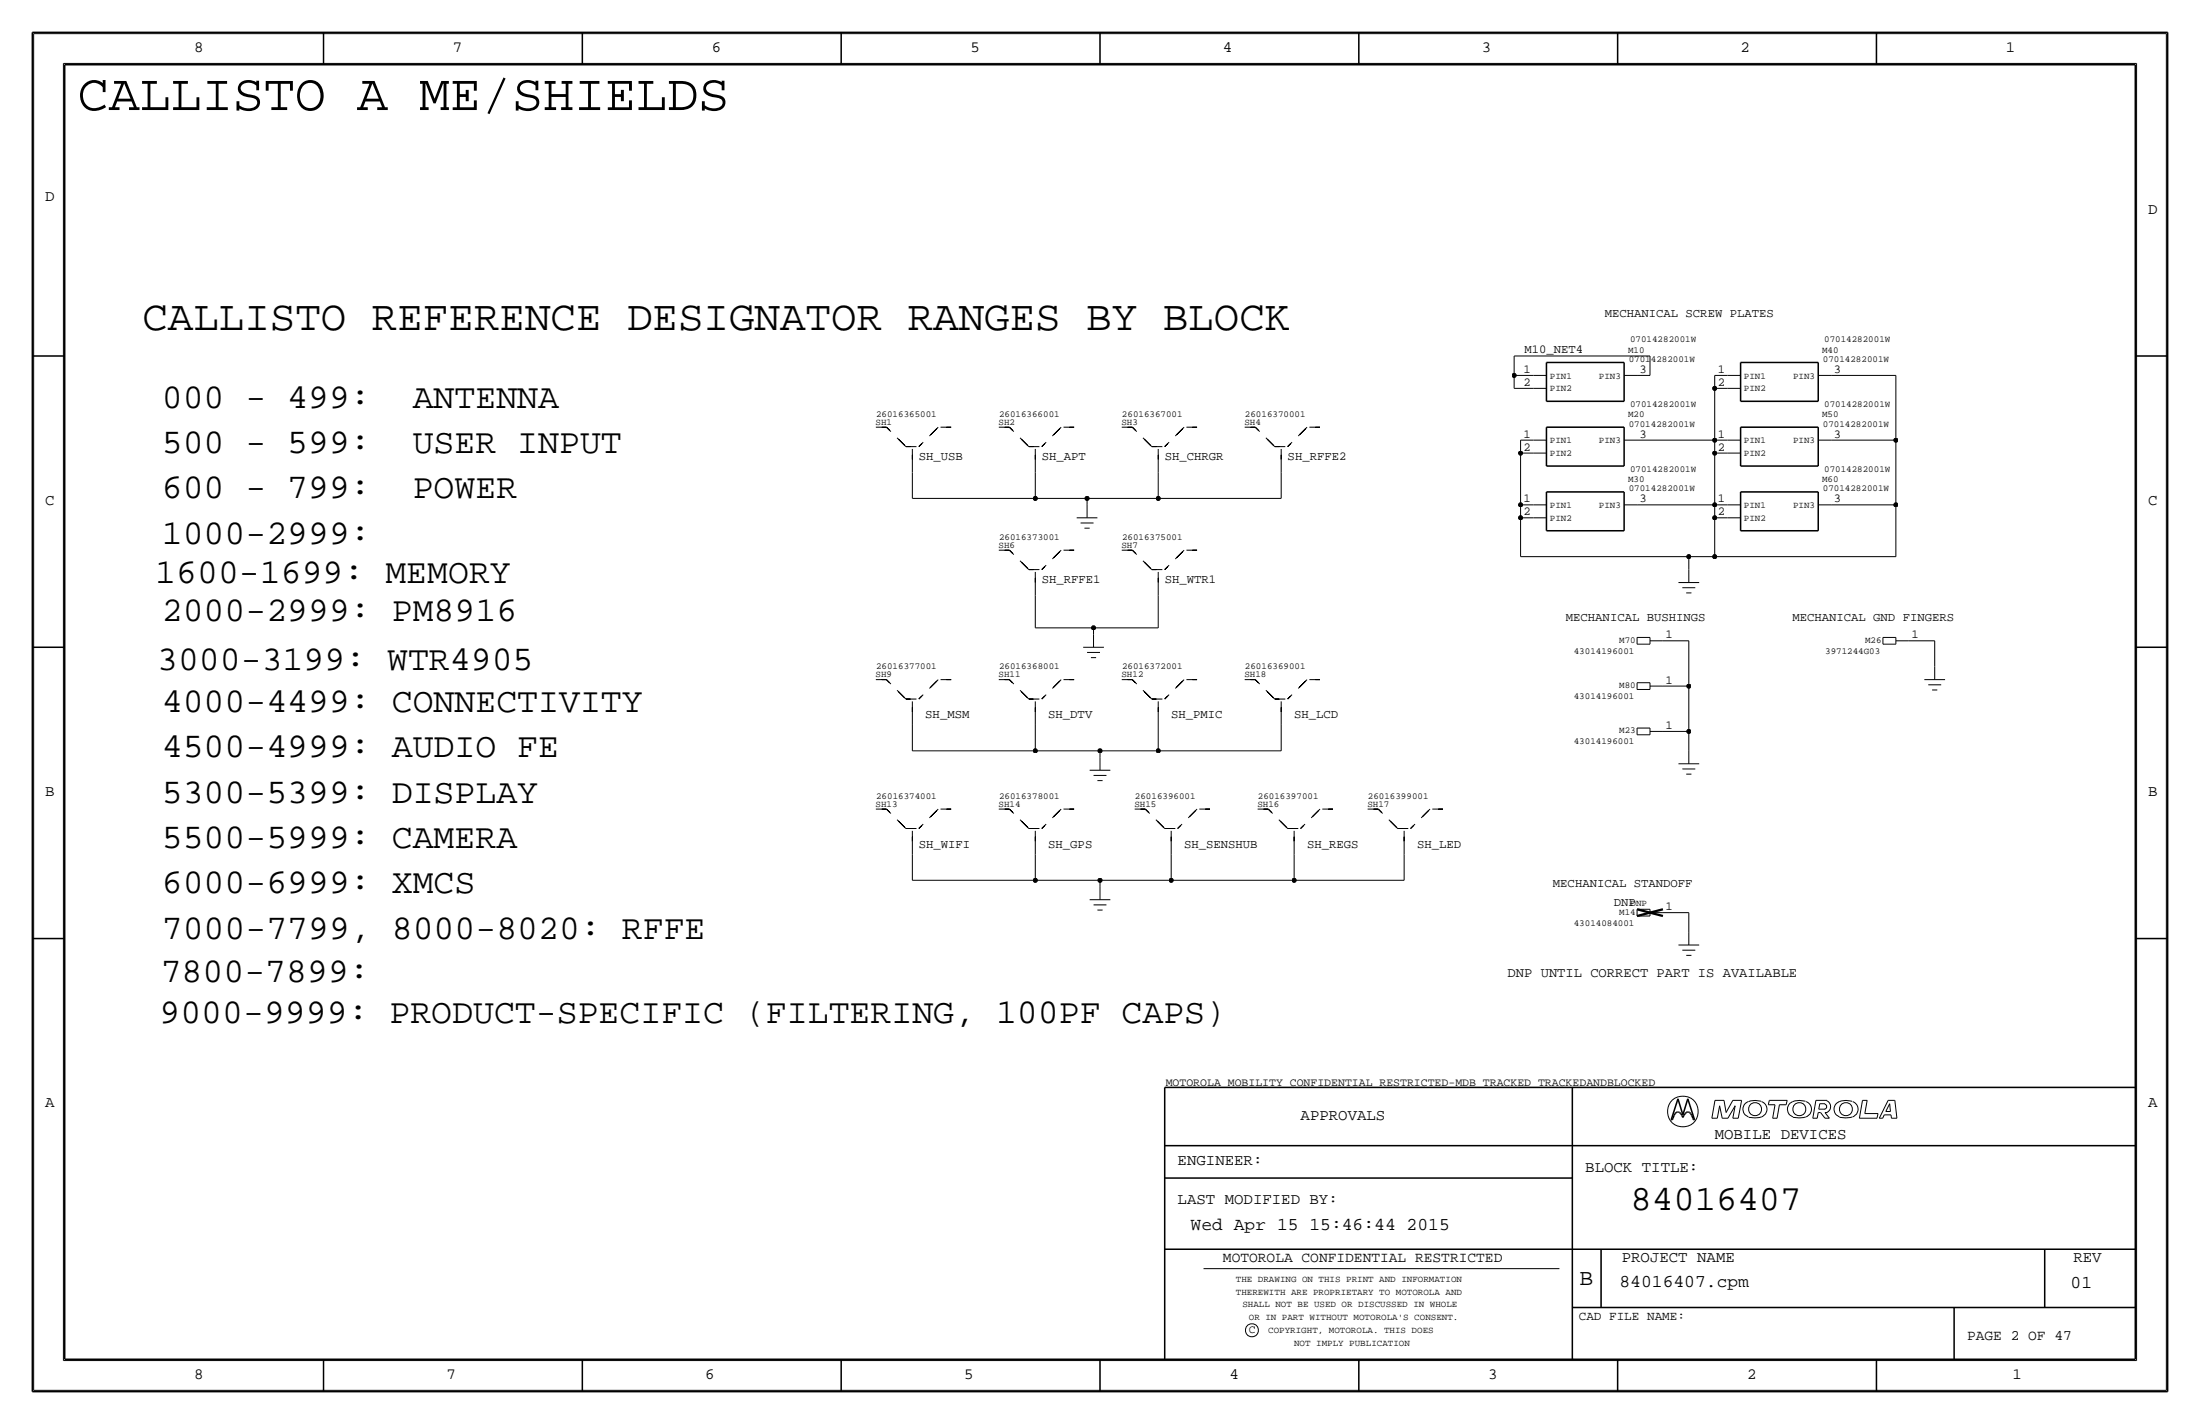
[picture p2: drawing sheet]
<svg xmlns="http://www.w3.org/2000/svg" width="432mm" height="279mm" viewBox="0 0 432 279" stroke-linecap="round" stroke-linejoin="round" font-family="sans-serif">
<g fill="none" stroke="#000" stroke-width=".2">
<path d="M6.6 6.6h418.6zM6.6 6.6v266.2zM12.4 12.4v254.6zM12.4 12.4h407zM419.4 12.4v254.6zM425.2 6.6v266.2zM297.2 76.2h3.8zM297.2 69.8h26.7zM297.2 69.8v3.9zM297.2 73.7h3.8zM297.2 73.7v2.5zM301 73.7h2.5z"/>
<path d="M301 76.2h2.5zM318.8 73.7h2.5zM321.3 73.7h2.5zM323.8 69.8v3.9zM336.5 73.7v2.5zM336.5 76.2v10.2zM336.6 73.7h2.5zM336.6 76.2h2.5zM339.1 73.7h2.5zM339.1 76.2h2.5zM356.9 73.7h2.5zM359.4 73.7h12.7z"/>
<path d="M372.1 73.7v12.7zM179.1 97.8h24.1zM179.1 92.7v5.1zM179.1 90.2v2.5zM203.2 97.8h10.2zM203.2 92.7v5.1zM203.2 90.2v2.5zM213.4 97.8h13.9zM213.4 97.8v1.3zM213.4 99.1v2.5zM227.3 97.8h24.2zM227.3 92.7v5.1z"/>
<path d="M227.3 90.2v2.5zM251.5 92.7v5.1zM251.5 90.2v2.5zM298.4 99.1v2.5zM298.4 99.1h2.6zM298.4 88.9v10.2zM298.4 88.9h2.6zM298.4 86.4v2.5zM298.4 86.4h2.6zM301 99.1h2.5zM301 86.4h2.5zM301 88.9h2.5z"/>
<path d="M318.8 99.1h2.5zM318.8 86.4h2.5zM321.3 86.4h15.2zM321.3 99.1h15.2zM336.5 86.4v2.5zM336.5 88.9h2.6zM336.5 88.9v10.2zM336.5 99.1v2.5zM336.6 86.4h2.5zM336.6 99.1h2.5zM339.1 99.1h2.5zM339.1 86.4h2.5z"/>
<path d="M339.1 88.9h2.5zM356.9 99.1h2.5zM356.9 86.4h2.5zM359.4 99.1h12.7zM359.4 86.4h12.7zM372.1 99.1v10.1zM372.1 86.4v12.7zM203.2 116.8v6.4zM203.2 114.3v2.5zM211.3 101.6h4.1zM212.1 102.6h2.5zM212.9 103.6h1z"/>
<path d="M227.3 116.8v6.4zM227.3 114.3v2.5zM298.4 109.2h33.1zM298.4 101.6v7.6zM298.4 101.6h2.6zM301 101.6h2.5zM329.4 114.3h4.1zM330.2 115.3h2.5zM331 116.3h1zM331.5 109.2h5zM331.5 109.2v2.6zM331.5 111.8v2.5z"/>
<path d="M336.5 101.6v7.6zM336.5 109.2h35.6zM336.6 101.6h2.5zM339.1 101.6h2.5zM179.1 139.7v2.5zM203.2 123.2h11.4zM203.2 139.7v2.5zM212.6 127h4.1zM213.4 128h2.5zM214.1 129h1zM214.6 123.2h12.7zM214.6 123.2v1.3z"/>
<path d="M214.6 124.5v2.5zM227.3 139.7v2.5zM251.5 139.7v2.5zM321.3 135.3h2.5zM321.3 134v1.3zM321.3 126.4h2.5zM321.3 125.1v1.3zM321.3 134h2.5zM321.3 125.1h2.5zM323.8 134v1.3zM323.8 125.1v1.3zM323.9 134.6h2.5z"/>
<path d="M323.9 125.7h2.5zM326.4 134.6h5.1zM326.4 125.7h5.1zM331.5 134.6v8.9zM331.5 125.7v8.9zM369.6 126.4h2.5zM369.6 125.1v1.3zM369.6 125.1h2.5zM372.1 125.7h2.5zM372.1 125.1v1.3zM374.6 125.7h5.1zM377.7 133.3h4.1z"/>
<path d="M378.5 134.4h2.5zM379.2 135.4h1zM379.7 125.7v5.1zM379.7 130.8v2.5zM179.1 147.3h24.1zM179.1 142.2v5.1zM203.2 147.3h12.7zM203.2 142.2v5.1zM213.9 151.1h4zM214.6 152.1h2.6zM215.4 153.2h1zM215.9 147.3h11.4z"/>
<path d="M215.9 147.3v1.3zM215.9 148.6v2.5zM227.3 147.3h24.2zM227.3 142.2v5.1zM251.5 142.2v5.1zM321.3 144.2h2.5zM321.3 142.8v1.4zM321.3 142.8h2.5zM323.8 142.8v1.4zM323.9 143.5h2.5zM326.4 143.5h5.1zM329.4 149.9h4.1z"/>
<path d="M330.2 150.9h2.5zM331 151.9h1zM331.5 143.5v3.8zM331.5 147.3v2.6zM179.1 172.7h24.1zM179.1 167.6v5.1zM179.1 165.1v2.5zM203.2 172.7h12.7zM203.2 167.6v5.1zM203.2 165.1v2.5zM213.9 176.5h4zM214.6 177.5h2.6z"/>
<path d="M215.4 178.6h1zM215.9 172.7h14zM215.9 172.7v1.3zM215.9 174v2.5zM229.9 172.7h24.1zM229.9 167.6v5.1zM229.9 165.1v2.5zM254 172.7h21.6zM254 167.6v5.1zM254 165.1v2.5zM275.6 167.6v5.1zM275.6 165.1v2.5z"/>
<path d="M321.3 179.7h2.5zM321.3 178.4v1.3zM321.3 178.4h2.5zM323.8 178.4v1.3zM323.9 179.1h2.5zM326.4 179.1h5.1zM331.5 179.1v3.8zM329.4 185.4h4.1zM330.2 186.4h2.5zM331 187.5h1zM331.5 182.9v2.5zM336 219.4h1.1z"/>
<path d="M336.6 215.9h1.8zM336.6 215.9l-.6 3.5zM337.5 217l-.4 2.4zM337.5 217l.5 2.4zM338 219.4h1.1zM338.4 215.9l.4 2.4zM340.1 219.4h1.1zM340.1 215.9h1.7zM340.1 215.9l-1.3 2.4zM340.6 217l-1.5 2.4zM340.6 217l-.5 2.4zM341.8 215.9l-.6 3.5z"/>
<path d="M343.1 216.2a1.6 1.6 0 0 0-1 1.5 1.6 1.6 0 0 0 1.1 1.5M345.7 216.1h-.2a4 4 0 0 0-2.3 .1M345.7 216.2a1.59 1.59 0 0 1 1.1 1.5 1.59 1.59 0 0 1-1.1 1.5l-1.4 .1-1.1-.1M347.1 216.8h1.3zM347.3 215.9l-.2 .9zM347.3 215.9h3.5zM347.9 219.4h.9zM348.4 216.8l-.5 2.6zM349.2 216.8l-.4 2.6zM349.2 216.8h1.4zM350.8 215.9l-.2 .9zM354.4 216.1a3.1 3.1 0 0 0-3.3 .7 1.62 1.62 0 0 0 .8 2.4"/>
<path d="M354.4 219.2l-1.4 .1-1.1-.1M354.5 216.2a1.59 1.59 0 0 1 1 1.5 1.59 1.59 0 0 1-1 1.5M355.8 219.4h.9zM356.4 215.9l-.6 3.5zM356.4 215.9h2.2zM356.9 218.3l-.2 1.1zM356.9 218.3h.4zM357 217.6h1.2zM357.2 216.6l-.2 1zM357.2 216.6h1zM357.3 218.3l.9 1.1zM358.1 216.7a.5 .5 0 0 1 .4 .4 .5 .5 0 0 1-.4 .5"/>
<path d="M358.2 219.4h.9zM358.2 218.3l.9 1.1zM358.2 218.3h.4zM358.5 216a1.24 1.24 0 0 1 .8 1.1 1.24 1.24 0 0 1-.8 1.2M363.5 216.1a3.1 3.1 0 0 0-3.3 .7 1.62 1.62 0 0 0 .8 2.4M363.6 219.2l-1.4 .1-1.2-.1M363.6 216.2a1.59 1.59 0 0 1 1.1 1.5 1.59 1.59 0 0 1-1.1 1.5M364.9 219.4h3.5zM365.6 215.9l-.7 3.5zM365.6 215.9h.9zM366 218.5h2.6zM366.5 215.9l-.5 2.6z"/>
<path d="M368.6 218.5l-.2 .9zM368.9 219.4h.6zM369.8 218.7h1.3zM369.8 218.7l-.3 .7zM370.1 218.1h.9zM370.6 215.9l-1.7 3.5zM370.6 215.9h1.3zM370.9 216.6l-.8 1.5zM370.9 216.6l.1 1.5zM371.1 218.7l.1 .7zM371.2 219.4h1.1zM371.9 215.9l.4 3.5z"/>
<path d="M236.2 248.9h69.9zM6.6 272.8h418.6zM12.4 267h407z"/>
<circle cx="330.3" cy="218.1" r="3"/>
<circle cx="344.5" cy="217.6" r="1.28"/>
<circle cx="353.2" cy="217.6" r="1.28"/>
<circle cx="362.3" cy="217.6" r="1.28"/>
<circle cx="245.7" cy="261" r="1.28"/>
</g>
<g fill="#000" stroke="#000" stroke-width=".2">
<circle cx="297.2" cy="73.7" r=".41"/>
<circle cx="336.5" cy="76.2" r=".41"/>
<circle cx="203.2" cy="97.8" r=".41"/>
<circle cx="213.4" cy="97.8" r=".41"/>
<circle cx="227.3" cy="97.8" r=".41"/>
<circle cx="298.4" cy="88.9" r=".41"/>
<circle cx="298.4" cy="99.1" r=".41"/>
<circle cx="336.5" cy="99.1" r=".41"/>
<circle cx="336.5" cy="88.9" r=".41"/>
<circle cx="336.5" cy="86.4" r=".41"/>
<circle cx="372.1" cy="86.4" r=".41"/>
<circle cx="372.1" cy="99.1" r=".41"/>
<circle cx="298.4" cy="101.6" r=".41"/>
<circle cx="331.5" cy="109.2" r=".41"/>
<circle cx="336.5" cy="101.6" r=".41"/>
<circle cx="336.5" cy="109.2" r=".41"/>
<circle cx="214.6" cy="123.2" r=".41"/>
<circle cx="331.5" cy="134.6" r=".41"/>
<circle cx="203.2" cy="147.3" r=".41"/>
<circle cx="215.9" cy="147.3" r=".41"/>
<circle cx="227.3" cy="147.3" r=".41"/>
<circle cx="331.5" cy="143.5" r=".41"/>
<circle cx="203.2" cy="172.7" r=".41"/>
<circle cx="215.9" cy="172.7" r=".41"/>
<circle cx="229.9" cy="172.7" r=".41"/>
<circle cx="254" cy="172.7" r=".41"/>
</g>
<g fill="none" stroke="#000" stroke-width=".3">
<path d="M6.3 6.4v266.7zM6.4 6.4h419zM12.7 12.7h406.4zM12.7 12.7v254zM63.5 6.4v6.3zM114.3 6.4v6.3zM165.1 6.4v6.3zM215.9 6.3v6.4zM266.7 6.4v6.3zM317.5 6.4v6.3zM368.3 6.4v6.3zM419.1 12.7v254z"/>
<path d="M425.4 6.4v266.7zM6.3 69.8h6.4zM303.5 71.1h15.3zM303.5 78.7h15.3zM303.5 71.1v7.6zM318.8 71.1v7.6zM341.6 71.1h15.3zM341.6 78.7h15.3zM341.6 71.1v7.6zM356.9 71.1v7.6zM419.1 69.8h6.3zM303.5 96.5h15.3z"/>
<path d="M303.5 83.8h15.3zM303.5 96.5v7.6zM303.5 91.4h15.3zM303.5 83.8v7.6zM318.8 96.5v7.6zM318.8 83.8v7.6zM341.6 96.5h15.3zM341.6 83.8h15.3zM341.6 96.5v7.6zM341.6 91.4h15.3zM341.6 83.8v7.6zM356.9 96.5v7.6z"/>
<path d="M356.9 83.8v7.6zM303.5 104.1h15.3zM341.6 104.1h15.3zM6.3 127h6.4zM419.1 127h6.3zM6.3 184.1h6.4zM419.1 184.1h6.3zM228.6 213.4v53.3zM228.6 213.4h190.5zM308.6 213.4v53.3zM328 219.7h.2zM328.4 219.4l-.2 .3z"/>
<path d="M328.6 218.8l-.2 .6zM328.8 218.5l-.2 .3zM329 218.3l.2-.1zM329 218.3l-.2 .2zM329.2 218.2h.2zM329.3 215.6l-1.3 4.1zM329.3 215.6l1 3.1zM329.4 218.2l.2 .1zM329.6 218.3l.3 .2zM329.9 218.5l.2 .3zM330.1 218.8l.2 .5zM330.5 218.8l-.2 .5z"/>
<path d="M330.8 218.5l-.3 .3zM331 218.3l-.2 .2zM331 218.3l.2-.1zM331.2 218.2h.2zM331.3 215.6l1.3 4.1zM331.3 215.6l-1 3.1zM331.4 218.2l.2 .1zM331.6 218.3l.2 .2zM331.8 218.5l.2 .3zM332 218.8l.3 .6zM332.3 219.4l.1 .3zM332.4 219.7h.2z"/>
<path d="M228.6 231.1h80zM228.6 224.8h190.5zM228.6 245.1h190.5zM308.6 256.5h110.5zM314.2 245.1v11.4zM383.5 256.5v10.2zM401.3 245.1v11.4zM6.4 273h419zM12.7 266.7h406.4zM63.5 266.7v6.4zM114.3 266.7v6.4zM165.1 266.7v6.4z"/>
<path d="M215.9 266.7v6.3zM266.7 266.7v6.4zM317.5 266.7v6.4zM368.3 266.7v6.4z"/>
</g>
<path d="M321.3 179.7l5.1-1.3zM321.3 178.4l5.1 1.3z" fill="none" stroke="#000" stroke-width=".45"/>
<g fill="none" stroke="#000" stroke-width=".2" stroke-dasharray="2.1" stroke-linecap="butt">
<path d="M171.5 83.8h2.5zM174 83.8l3.8 3.8zM177.8 87.6h2.5zM179.1 87.6v2.6zM184.1 83.8l-3.8 3.8zM184.2 83.8h2.5zM195.6 83.8h2.5zM198.1 83.8l3.8 3.8zM201.9 87.6h2.6zM203.2 87.6v2.6zM208.3 83.8h2.5zM208.3 83.8l-3.8 3.8z"/>
<path d="M219.7 83.8h2.5zM222.2 83.8l3.9 3.8zM226.1 87.6h2.5zM227.3 87.6v2.6zM232.4 83.8l-3.8 3.8zM232.4 83.8h2.5zM243.8 83.8h2.6zM246.4 83.8l3.8 3.8zM250.2 87.6h2.5zM251.5 87.6v2.6zM256.5 83.8l-3.8 3.8zM256.5 83.8h2.6z"/>
<path d="M195.6 107.9h2.5zM198.1 107.9l3.8 3.9zM201.9 111.8h2.6zM203.2 111.8v2.5zM208.3 107.9h2.5zM208.3 107.9l-3.8 3.9zM219.7 107.9h2.5zM222.2 107.9l3.9 3.9zM226.1 111.8h2.5zM227.3 111.8v2.5zM232.4 107.9l-3.8 3.9zM232.4 107.9h2.5z"/>
<path d="M171.5 133.3h2.5zM174 133.3l3.8 3.9zM177.8 137.2h2.5zM179.1 137.2v2.5zM180.3 137.2l3.8-3.9zM184.2 133.3h2.5zM195.6 133.3h2.5zM198.1 133.3l3.8 3.9zM201.9 137.2h2.6zM203.2 137.2v2.5zM204.5 137.2l3.8-3.9zM208.3 133.3h2.5z"/>
<path d="M219.7 133.3h2.5zM222.2 133.3l3.9 3.9zM226.1 137.2h2.5zM227.3 137.2v2.5zM232.4 133.3l-3.8 3.9zM232.4 133.3h2.5zM243.8 133.3h2.6zM246.4 133.3l3.8 3.9zM250.2 137.2h2.5zM251.5 137.2v2.5zM256.5 133.3l-3.8 3.9zM256.5 133.3h2.6z"/>
<path d="M171.5 158.8h2.5zM174 158.7l3.8 3.9zM184.1 158.8l-3.8 3.8zM184.2 158.8h2.5zM195.6 158.8h2.5zM198.1 158.7l3.8 3.9zM208.3 158.8h2.5zM208.3 158.8l-3.8 3.8zM222.3 158.8h2.5zM224.8 158.7l3.8 3.9zM234.9 158.8l-3.8 3.8zM235 158.8h2.5z"/>
<path d="M246.4 158.8h2.5zM248.9 158.7l3.8 3.9zM259.1 158.8h2.5zM259.1 158.8l-3.8 3.8zM268 158.8h2.5zM270.5 158.7l3.8 3.9zM280.7 158.8l-3.8 3.8zM280.7 158.8h2.5zM177.8 162.6h2.5zM179.1 162.6v2.5zM201.9 162.6h2.6zM203.2 162.6v2.5z"/>
<path d="M228.6 162.6h2.5zM229.9 162.6v2.5zM252.7 162.6h2.6zM254 162.6v2.5zM274.3 162.6h2.6zM275.6 162.6v2.5z"/>
</g>
<text font-size="10.1" x="15.2" y="21.6">CALLISTO A ME/SHIELDS</text>
<text font-size="8.3" x="27.9" y="64.8">CALLISTO REFERENCE DESIGNATOR RANGES BY BLOCK</text>
<text font-size="7" x="320" y="237.5">84016407</text>
<g font-size="6.8">
<text x="31.7" y="80">000 - 499:</text>
<text x="81" y="80">ANTENNA</text>
<text x="31.7" y="88.9">500 - 599:</text>
<text x="81" y="88.9">USER INPUT</text>
<text x="31.7" y="97.8">600 - 799:</text>
<text x="81" y="97.8">POWER</text>
<text x="31.7" y="106.7">1000-2999:</text>
<text x="30.5" y="114.3">1600-1699: MEMORY</text>
<text x="31.7" y="121.9">2000-2999: PM8916</text>
<text x="30.8" y="131.5">3000-3199: WTR4905</text>
<text x="31.7" y="139.7">4000-4499: CONNECTIVITY</text>
<text x="31.7" y="148.6">4500-4999: AUDIO FE</text>
<text x="31.7" y="157.5">5300-5399: DISPLAY</text>
<text x="31.7" y="166.4">5500-5999: CAMERA</text>
<text x="31.7" y="175.3">6000-6999: XMCS</text>
<text x="31.7" y="184.2">7000-7799, 8000-8020: RFFE</text>
<text x="31.5" y="192.6">7800-7899:</text>
<text x="31.3" y="200.7">9000-9999: PRODUCT-SPECIFIC (FILTERING, 100PF CAPS)</text>
</g>
<text font-size="4.5" x="310" y="252.1">B</text>
<g font-size="3.5">
<text x="233.7" y="241.3">Wed Apr 15 15:46:44 2015</text>
<text x="317.9" y="252.6">84016407.cpm</text>
<text x="406.4" y="252.7">01</text>
</g>
<g font-size="3.1">
<text x="38.1" y="10.2">8</text>
<text x="88.9" y="10.2">7</text>
<text x="139.7" y="10.2">6</text>
<text x="190.5" y="10.2">5</text>
<text x="240" y="10.2">4</text>
<text x="290.8" y="10.2">3</text>
<text x="341.6" y="10.2">2</text>
<text x="393.7" y="10.2">1</text>
<text x="8.9" y="39.4">D</text>
<text x="421.6" y="41.9">D</text>
<text x="8.9" y="99.1">C</text>
<text x="421.6" y="99.1">C</text>
<text x="8.9" y="156.2">B</text>
<text x="421.6" y="156.2">B</text>
<text x="8.9" y="217.2">A</text>
<text x="255.3" y="219.7">APPROVALS</text>
<text x="421.6" y="217.2">A</text>
<text x="336.5" y="223.5">MOBILE DEVICES</text>
<text x="231.1" y="228.6">ENGINEER:</text>
<text x="311.2" y="229.9">BLOCK TITLE:</text>
<text x="231.1" y="236.2">LAST MODIFIED BY:</text>
<text x="318.3" y="247.5">PROJECT NAME</text>
<text x="407" y="247.6">REV</text>
<text x="38.1" y="270.5">8</text>
<text x="87.6" y="270.5">7</text>
<text x="138.4" y="270.5">6</text>
<text x="189.2" y="270.5">5</text>
<text x="241.3" y="270.5">4</text>
<text x="292.1" y="270.5">3</text>
<text x="342.9" y="270.5">2</text>
<text x="395" y="270.5">1</text>
</g>
<g font-size="2.9">
<text x="240" y="247.6">MOTOROLA CONFIDENTIAL RESTRICTED</text>
<text x="386.1" y="262.9">PAGE 2 OF 47</text>
</g>
<text font-size="2.7" x="295.9" y="191.8">DNP UNTIL CORRECT PART IS AVAILABLE</text>
<text font-size="2.5" x="309.9" y="259.1">CAD FILE NAME:</text>
<g font-size="2.4">
<text x="315" y="62.2">MECHANICAL SCREW PLATES</text>
<text x="299.2" y="69.3">M10_NET4</text>
<text x="299" y="75.7">2</text>
<text x="299" y="73.2">1</text>
<text x="321.8" y="73.2">3</text>
<text x="337.1" y="75.7">2</text>
<text x="337.1" y="73.2">1</text>
<text x="359.9" y="73.2">3</text>
<text x="299" y="88.4">2</text>
<text x="299" y="85.9">1</text>
<text x="321.8" y="85.9">3</text>
<text x="337.1" y="88.4">2</text>
<text x="337.1" y="85.9">1</text>
<text x="359.9" y="85.9">3</text>
<text x="180.3" y="90.2">SH_USB</text>
<text x="204.5" y="90.2">SH_APT</text>
<text x="228.6" y="90.2">SH_CHRGR</text>
<text x="252.7" y="90.2">SH_RFFE2</text>
<text x="299" y="101.1">2</text>
<text x="299" y="98.6">1</text>
<text x="321.8" y="98.6">3</text>
<text x="337.1" y="101.1">2</text>
<text x="337.1" y="98.6">1</text>
<text x="359.9" y="98.6">3</text>
<text x="204.5" y="114.3">SH_RFFE1</text>
<text x="228.6" y="114.3">SH_WTR1</text>
<text x="307.3" y="121.9">MECHANICAL BUSHINGS</text>
<text x="326.9" y="125.2">1</text>
<text x="351.8" y="121.9">MECHANICAL GND FINGERS</text>
<text x="375.2" y="125.2">1</text>
<text x="326.9" y="134.1">1</text>
<text x="181.6" y="141">SH_MSM</text>
<text x="205.7" y="141">SH_DTV</text>
<text x="229.9" y="141">SH_PMIC</text>
<text x="254" y="141">SH_LCD</text>
<text x="326.9" y="143">1</text>
<text x="180.3" y="166.4">SH_WIFI</text>
<text x="205.7" y="166.4">SH_GPS</text>
<text x="232.4" y="166.4">SH_SENSHUB</text>
<text x="256.5" y="166.4">SH_REGS</text>
<text x="278.1" y="166.4">SH_LED</text>
<text x="304.8" y="174">MECHANICAL STANDOFF</text>
<text x="316.7" y="177.8">DNP</text>
<text x="326.9" y="178.6">1</text>
</g>
<g font-size="2.3">
<text x="228.8" y="213.1">MOTOROLA MOBILITY CONFIDENTIAL RESTRICTED-MDB TRACKED TRACKEDANDBLOCKED</text>
<text x="245.1" y="261.6">C</text>
</g>
<g font-size="1.8">
<text x="319.5" y="69.2">M10</text>
<text x="319.7" y="71">07014282001W</text>
<text x="319.9" y="67.2">07014282001W</text>
<text x="357.6" y="69.2">M40</text>
<text x="357.8" y="71">07014282001W</text>
<text x="358" y="67.2">07014282001W</text>
<text x="304.2" y="76.8">PIN2</text>
<text x="304.2" y="74.3">PIN1</text>
<text x="313.8" y="74.3">PIN3</text>
<text x="342.3" y="76.8">PIN2</text>
<text x="342.3" y="74.3">PIN1</text>
<text x="351.9" y="74.3">PIN3</text>
<text x="171.9" y="83.3">SH1</text>
<text x="172" y="81.8">26016365001</text>
<text x="196" y="83.3">SH2</text>
<text x="196.1" y="81.8">26016366001</text>
<text x="220.1" y="83.3">SH3</text>
<text x="220.2" y="81.8">26016367001</text>
<text x="244.2" y="83.3">SH4</text>
<text x="244.3" y="81.8">26016370001</text>
<text x="319.5" y="81.9">M20</text>
<text x="319.7" y="83.7">07014282001W</text>
<text x="319.9" y="79.9">07014282001W</text>
<text x="357.6" y="81.9">M50</text>
<text x="357.8" y="83.7">07014282001W</text>
<text x="358" y="79.9">07014282001W</text>
<text x="304.2" y="89.5">PIN2</text>
<text x="304.2" y="87">PIN1</text>
<text x="313.8" y="87">PIN3</text>
<text x="342.3" y="89.5">PIN2</text>
<text x="342.3" y="87">PIN1</text>
<text x="351.9" y="87">PIN3</text>
<text x="319.5" y="94.6">M30</text>
<text x="319.9" y="92.6">07014282001W</text>
<text x="357.6" y="94.6">M60</text>
<text x="358" y="92.6">07014282001W</text>
<text x="304.2" y="99.7">PIN1</text>
<text x="313.8" y="99.7">PIN3</text>
<text x="319.7" y="96.4">07014282001W</text>
<text x="342.3" y="99.7">PIN1</text>
<text x="351.9" y="99.7">PIN3</text>
<text x="357.8" y="96.4">07014282001W</text>
<text x="196" y="107.4">SH6</text>
<text x="196.1" y="105.9">26016373001</text>
<text x="220.1" y="107.4">SH7</text>
<text x="220.2" y="105.9">26016375001</text>
<text x="304.2" y="102.2">PIN2</text>
<text x="342.3" y="102.2">PIN2</text>
<text x="172" y="131.3">26016377001</text>
<text x="196.1" y="131.3">26016368001</text>
<text x="220.2" y="131.3">26016372001</text>
<text x="244.3" y="131.3">26016369001</text>
<text x="308.9" y="128.3">43014196001</text>
<text x="317.8" y="126.1">M70</text>
<text x="358.2" y="128.3">3971244G03</text>
<text x="366.1" y="126.1">M26</text>
<text x="171.9" y="132.8">SH9</text>
<text x="196" y="132.8">SH11</text>
<text x="220.1" y="132.8">SH12</text>
<text x="244.2" y="132.8">SH18</text>
<text x="308.9" y="137.2">43014196001</text>
<text x="317.8" y="135">M80</text>
<text x="317.8" y="143.9">M23</text>
<text x="308.9" y="146.1">43014196001</text>
<text x="171.9" y="158.2">SH13</text>
<text x="172" y="156.7">26016374001</text>
<text x="196" y="158.2">SH14</text>
<text x="196.1" y="156.7">26016378001</text>
<text x="222.7" y="158.2">SH15</text>
<text x="222.8" y="156.7">26016396001</text>
<text x="246.8" y="158.2">SH16</text>
<text x="246.9" y="156.7">26016397001</text>
<text x="268.4" y="158.2">SH17</text>
<text x="268.5" y="156.7">26016399001</text>
<text x="317.8" y="179.5">M14</text>
<text x="320" y="177.8">DNP</text>
<text x="308.9" y="181.6">43014084001</text>
<text x="242.6" y="251.5">THE DRAWING ON THIS PRINT AND INFORMATION</text>
<text x="242.6" y="254">THEREWITH ARE PROPRIETARY TO MOTOROLA AND</text>
<text x="243.8" y="256.5">SHALL NOT BE USED OR DISCUSSED IN WHOLE</text>
<text x="245.1" y="259.1">OR IN PART WITHOUT MOTOROLA'S CONSENT.</text>
<text x="248.9" y="261.6">COPYRIGHT, MOTOROLA. THIS DOES</text>
<text x="254" y="264.2">NOT IMPLY PUBLICATION</text>
</g>
</svg>
